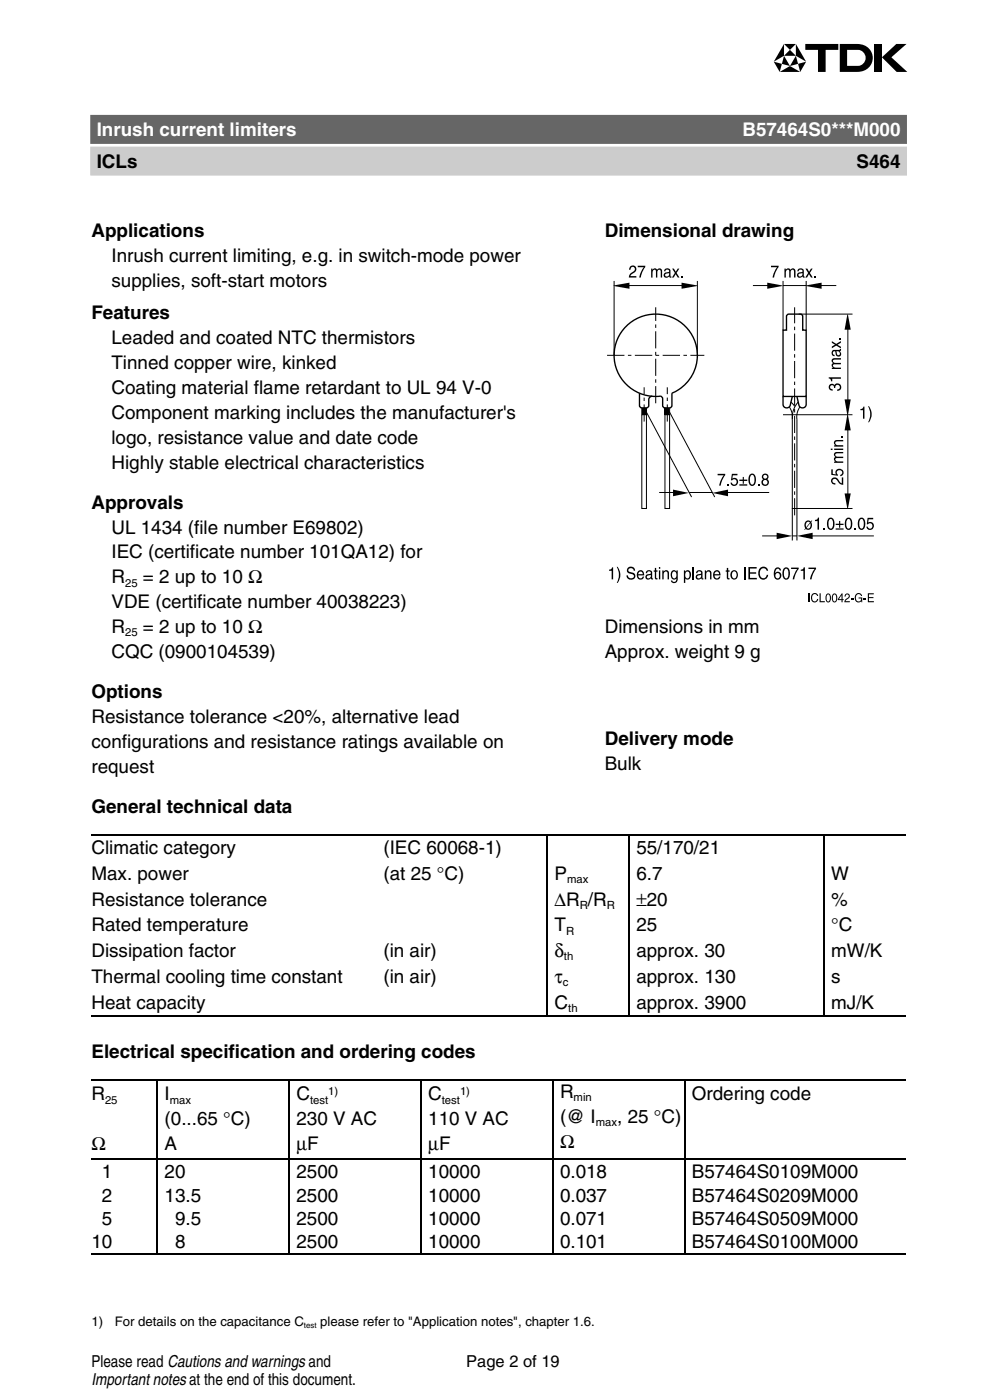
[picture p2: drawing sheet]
<svg xmlns="http://www.w3.org/2000/svg" width="148mm" height="210mm" viewBox="0 0 148 210" stroke-linecap="round" stroke-linejoin="round" font-family="sans-serif">
<g fill="#000">
<path d="M91.9 42.8v.1zM104.5 42.8v.1zM117.2 42.8l.1 .1zM120.7 42.8v.1zM126.9 47.1l.1 .1zM126.9 62.2h.1zM126.9 76.2h.1l-.1 .1zM116.4 79.9l2.3 .5-2.3 .4zM119.4 80.4l2.3-.5v.9z"/>
<path d="M95.5 39.8h1.2v.2a3.3 3.3 0 0 0-.7 1.6h-.2l.1-.4 .5-1.1h-.9z" fill-rule="evenodd"/>
<path d="M115.5 39.8h1.1v.2a3.3 3.3 0 0 0-.6 1.6h-.3l.1-.4 .6-1.1h-.9z" fill-rule="evenodd"/>
<path d="M91.9 42.8l2.4-.4v.9l-2.4-.4z" fill-rule="evenodd"/>
<path d="M94.5 39.9a.57 .57 0 0 1 .8 .3 .57 .57 0 0 1-.4 .7l-.5 .5h.9v.2h-1.1a1.7 1.7 0 0 1 .9-1.1 .34 .34 0 0 0-.3-.5l-.2 .1-.1 .4h-.2z" fill-rule="evenodd"/>
<path d="M97.6 40.3h.1v.2a.38 .38 0 0 1 .4-.3 .38 .38 0 0 1 .3 .2l.1-.1a.38 .38 0 0 1 .6 .1l.1 1.2h-.2v-1l-.2-.2-.3 .2v1h-.2v-.9l-.2-.3-.3 .2v1h-.2z" fill-rule="evenodd"/>
<path d="M99.6 40.4a.51 .51 0 0 1 .8 .2v.8h.2v.2h-.3v-.2a.43 .43 0 0 1-.7 .2 .43 .43 0 0 1 0-.7l.6-.1v-.3a.31 .31 0 0 0-.3-.1 .31 .31 0 0 0-.2 .3h-.2zM99.7 41.1l-.1 .1 .1 .2a.35 .35 0 0 0 .5-.3v-.2z" fill-rule="evenodd"/>
<path d="M100.7 40.3h.3l.2 .4 .3-.4h.3l-.4 .6 .4 .7h-.3l-.3-.5-.3 .5h-.2l.4-.7z" fill-rule="evenodd"/>
<path d="M102 41.3h.3v.3h-.3z" fill-rule="evenodd"/>
<path d="M102.1 42.4l2.4 .4v.1l-2.4 .4z" fill-rule="evenodd"/>
<path d="M114.9 42.4l2.3 .4v.1l-2.3 .4z" fill-rule="evenodd"/>
<path d="M117.5 40.3h.2v.2a.38 .38 0 0 1 .4-.3 .38 .38 0 0 1 .3 .2l.1-.1a.39 .39 0 0 1 .6 .1l.1 1.2h-.2l-.1-1-.2-.2-.2 .2-.1 1h-.2v-.9l-.1-.3-.3 .2-.1 1h-.2z" fill-rule="evenodd"/>
<path d="M119.5 40.4a.51 .51 0 0 1 .9 .2v.8h.2v.2h-.3l-.1-.2a.44 .44 0 0 1-.6 .2 .44 .44 0 0 1-.1-.7l.7-.1v-.3a.32 .32 0 0 0-.3-.1 .32 .32 0 0 0-.2 .3h-.2zM119.7 41.1v.3a.35 .35 0 0 0 .5-.3v-.2z" fill-rule="evenodd"/>
<path d="M120.7 42.8l2.4-.4v.9l-2.4-.4z" fill-rule="evenodd"/>
<path d="M120.7 40.3h.2l.3 .4 .3-.4h.2l-.4 .6 .5 .7h-.3l-.3-.5-.3 .5h-.3l.5-.7z" fill-rule="evenodd"/>
<path d="M122 41.3h.2v.3h-.2z" fill-rule="evenodd"/>
<path d="M124.8 53.8l1.2-.1v.2h-1.1l-.1 .2 .2 .3h1v.2h-1l-.2 .2 .2 .3h1v.2h-1.4v-.2h.2a.37 .37 0 0 1-.2-.3 .37 .37 0 0 1 .2-.4 .39 .39 0 0 1 0-.6z" fill-rule="evenodd"/>
<path d="M124.4 57.6a.45 .45 0 0 1 .6 .2 .56 .56 0 0 1 1 0 .56 .56 0 0 1-.6 .8v-.2l.4-.1v-.2l-.1-.4h-.2l-.2 .1-.2 .4h-.2l-.1-.4-.4 .1v.4l.3 .1v.2a.53 .53 0 0 1-.5-.4 .53 .53 0 0 1 .2-.6z" fill-rule="evenodd"/>
<path d="M124.7 52.6l1-.1 .1-.2h.2l-.1 .3-.1 .1a.43 .43 0 0 1 .2 .6 .43 .43 0 0 1-.7 0l-.2-.6h-.2a.3 .3 0 0 0-.1 .3 .3 .3 0 0 0 .2 .2v.2a.49 .49 0 0 1-.4-.3 .49 .49 0 0 1 .1-.5zM125.3 52.7l.1 .5h.4a.35 .35 0 0 0-.3-.5z" fill-rule="evenodd"/>
<path d="M124.2 56.6h1.8v.2h-1.3v.4h-.2l-.1-.4-.2-.1z" fill-rule="evenodd"/>
<path d="M124.6 51.1l.7 .5 .7-.5v.3l-.5 .3 .5 .3v.2l-.7-.4-.7 .4v-.2l.5-.3-.5-.3z" fill-rule="evenodd"/>
<path d="M125.7 50.7h.3v.2h-.3z" fill-rule="evenodd"/>
<path d="M126.9 47.2h.1l.5 2.2h-1z" fill-rule="evenodd"/>
<path d="M96.1 61.2h.7v1h-.7z" fill-rule="evenodd"/>
<path d="M99.6 61.2h.7v1h-.7z" fill-rule="evenodd"/>
<path d="M100.8 73.4l2.4 .5-2.4 .5z" fill-rule="evenodd"/>
<path d="M106.7 73.9l2.4-.5v1z" fill-rule="evenodd"/>
<path d="M107.5 71h1.1v.2a3.3 3.3 0 0 0-.6 1.6h-.3l.1-.4 .6-1.1h-.9z" fill-rule="evenodd"/>
<path d="M108.9 72.5h.3v.3h-.3z" fill-rule="evenodd"/>
<path d="M109.7 71h.8v.3h-.7l-.1 .5a.52 .52 0 0 1 .8 .1 .59 .59 0 0 1-.2 .9 .59 .59 0 0 1-.9-.4h.3a.36 .36 0 0 0 .4 .3 .36 .36 0 0 0 .3-.4l-.1-.3a.36 .36 0 0 0-.6 0h-.2z" fill-rule="evenodd"/>
<path d="M110.8 71.9h.5v-.4h.1v.4h.5v.2h-.5v.4h-.1v-.4h-.5zM110.8 72.6h1.1v.2h-1.1z" fill-rule="evenodd"/>
<path d="M112.4 71.1a.55 .55 0 0 1 .6 0 .55 .55 0 0 1 .2 .5 1.34 1.34 0 0 1-.2 1.2 .55 .55 0 0 1-.6 0 .55 .55 0 0 1-.3-.6 1.34 1.34 0 0 1 .3-1.1zM112.5 71.3a1.44 1.44 0 0 0 0 1.3l.2 .1a.92 .92 0 0 0 .2-1.4l-.2-.1z" fill-rule="evenodd"/>
<path d="M113.5 72.5h.3v.3h-.3z" fill-rule="evenodd"/>
<path d="M114.3 71.1l.3-.1 .3 .1a.46 .46 0 0 1 0 .7 .55 .55 0 0 1 .2 .9 .55 .55 0 0 1-.9 0 .55 .55 0 0 1 .2-.8 .44 .44 0 0 1-.1-.8zM114.3 72.3a.35 .35 0 0 0 .7 0 .35 .35 0 0 0-.7 0zM114.3 71.5a.3 .3 0 0 0 .6 0 .3 .3 0 0 0-.6 0z" fill-rule="evenodd"/>
<path d="M120.7 78.3a.53 .53 0 0 1 .8-.1l.1-.2 .1 .1-.2 .2a.7 .7 0 0 1 .1 .8 .7 .7 0 0 1-.7 .3l-.2-.1-.1 .2-.1-.1 .1-.2-.1-.5zM120.9 78.3l-.2 .4 .1 .3 .5-.6-.2-.2zM121.4 78.4l-.6 .7 .3 .2a.56 .56 0 0 0 .3-.9z" fill-rule="evenodd"/>
<path d="M122.1 77.9l.4-.1v-.2h.2v1.8h-.2v-1.3h-.4z" fill-rule="evenodd"/>
<path d="M123.4 79.1h.2v.3h-.2z" fill-rule="evenodd"/>
<path d="M124.2 77.7a.54 .54 0 0 1 .6 0 .54 .54 0 0 1 .2 .5 1.36 1.36 0 0 1-.3 1.2 .55 .55 0 0 1-.5 0 .55 .55 0 0 1-.3-.6 1.32 1.32 0 0 1 .3-1.1zM124.3 77.9a1.41 1.41 0 0 0 0 1.3l.2 .1a.95 .95 0 0 0 0-1.5z" fill-rule="evenodd"/>
<path d="M124.5 67.3h.2v.2h-.2zM125 67.3h1.3v.2h-1.3z" fill-rule="evenodd"/>
<path d="M125.1 67.8h1.2v.2h-1l-.2 .2 .2 .2 1 .1v.2h-.9l-.3 .2 .2 .2 1 .1v.2h-1.3v-.2h.2a.37 .37 0 0 1-.3-.3 .37 .37 0 0 1 .3-.4l-.2-.1a.37 .37 0 0 1 .1-.6z" fill-rule="evenodd"/>
<path d="M124.6 71.8a.68 .68 0 0 1 .7-.2 .68 .68 0 0 1 .5 .6l.3 .3v-.9h.2v1.1a1.71 1.71 0 0 1-1.1-.9 .34 .34 0 0 0-.5 .3l.1 .2 .4 .1v.3l-.4-.1a.55 .55 0 0 1-.2-.8z" fill-rule="evenodd"/>
<path d="M124.5 70.4h.3v.7h.5a.51 .51 0 0 1 .1-.7 .58 .58 0 0 1 .9 .2 .58 .58 0 0 1-.4 .8v-.2a.35 .35 0 0 0 .3-.3 .35 .35 0 0 0-.2-.4 .41 .41 0 0 0-.6 .3l.1 .5-1-.1z" fill-rule="evenodd"/>
<path d="M125.2 78.5h.5v-.4h.2v.4h.5v.2h-.5v.4h-.2v-.4h-.5zM125.2 79.2h1.2v.2h-1.2z" fill-rule="evenodd"/>
<path d="M125.1 66h1.2v.2h-1l-.2 .2 .2 .3 1 .1v.2h-1.3v-.2h.2a.41 .41 0 0 1-.1-.8z" fill-rule="evenodd"/>
<path d="M126.1 65.4h.2v.2h-.2z" fill-rule="evenodd"/>
<path d="M126.5 74h1l-.5 2.2h-.1z" fill-rule="evenodd"/>
<path d="M126.5 59.9h1l-.5 2.3h-.1z" fill-rule="evenodd"/>
<path d="M126.9 62.2h.1l.5 2.3h-1z" fill-rule="evenodd"/>
<path d="M126.8 77.7a.55 .55 0 0 1 .6 0 .55 .55 0 0 1 .3 .5 1.34 1.34 0 0 1-.3 1.2 .55 .55 0 0 1-.6 0 .55 .55 0 0 1-.2-.6 1.35 1.35 0 0 1 .2-1.1zM126.9 77.9a1.44 1.44 0 0 0 0 1.3l.2 .1a.92 .92 0 0 0 .2-1.4l-.2-.1z" fill-rule="evenodd"/>
<path d="M128 79.1h.2v.3h-.2z" fill-rule="evenodd"/>
<path d="M128.8 77.7a.55 .55 0 0 1 .6 0 .55 .55 0 0 1 .2 .5 1.34 1.34 0 0 1-.2 1.2 .55 .55 0 0 1-.6 0 .55 .55 0 0 1-.3-.6 1.35 1.35 0 0 1 .3-1.1zM128.9 77.9a1.44 1.44 0 0 0 0 1.3l.2 .1a.93 .93 0 0 0 .2-1.4l-.2-.1z" fill-rule="evenodd"/>
<path d="M128.9 61.3l.4-.1v-.2h.2v1.8h-.2v-1.3h-.4z" fill-rule="evenodd"/>
<path d="M130 60.9h.2a2.01 2.01 0 0 1 0 2.4h-.1a2.42 2.42 0 0 0-.1-2.4z" fill-rule="evenodd"/>
<path d="M130 77.6h.8v.3h-.7v.5a.54 .54 0 0 1 .7 .1 .59 .59 0 0 1-.2 .9 .59 .59 0 0 1-.8-.4h.2a.34 .34 0 0 0 .3 .3 .34 .34 0 0 0 .4-.2 .39 .39 0 0 0-.1-.5 .39 .39 0 0 0-.4-.1l-.3 .1z" fill-rule="evenodd"/>
<path d="M91.3 85.4h.2l.2-.3h.2v1.8h-.3v-1.3h-.3z" fill-rule="evenodd"/>
<path d="M92.4 85h.1a2.03 2.03 0 0 1 0 2.4h-.1a2.43 2.43 0 0 0 0-2.4z" fill-rule="evenodd"/>
<path d="M94.1 85.1a.63 .63 0 0 1 .6-.1 .63 .63 0 0 1 .4 .6h-.2a.41 .41 0 0 0-.3-.4 .41 .41 0 0 0-.5 .3l.1 .2 .6 .2a.58 .58 0 0 1 .3 .8 .58 .58 0 0 1-.8 .2l-.4-.3v-.3h.2a.46 .46 0 0 0 .4 .4 .46 .46 0 0 0 .5-.3l-.1-.2-.3-.1a.63 .63 0 0 1-.7-.6z" fill-rule="evenodd"/>
<path d="M95.5 85.7a.52 .52 0 0 1 .6-.2 .52 .52 0 0 1 .4 .4v.4h-.9l.2 .4h.2l.3-.3h.2a.56 .56 0 0 1-.7 .5 .56 .56 0 0 1-.4-.7zM95.8 85.7l-.2 .4h.7l-.1-.4z" fill-rule="evenodd"/>
<path d="M96.8 85.7a.51 .51 0 0 1 .9 .2v.7l.1 .1v.2l-.2-.1-.1-.1a.43 .43 0 0 1-.6 .2 .43 .43 0 0 1-.1-.7l.7-.2v-.2a.3 .3 0 0 0-.3-.1 .3 .3 0 0 0-.2 .2h-.3zM97 86.3v.4a.36 .36 0 0 0 .5-.3v-.2z" fill-rule="evenodd"/>
<path d="M98.1 85.1h.2v.4h.2v.2h-.2v.9l.2 .1v.2l-.4-.2v-1h-.2v-.2h.2z" fill-rule="evenodd"/>
<path d="M98.7 85h.2v.3h-.2zM98.7 85.5h.2v1.4h-.2z" fill-rule="evenodd"/>
<path d="M99.2 85.5h.2v.2a.43 .43 0 0 1 .8 0v1.2h-.2v-1.1l-.2-.1-.3 .2-.1 1h-.2z" fill-rule="evenodd"/>
<path d="M100.6 85.7a.43 .43 0 0 1 .7 0v-.2h.2v1.7a.57 .57 0 0 1-.9 .1l-.1-.3h.2l.3 .2h.2l.1-.5-.1 .2a.65 .65 0 0 1-.7-.3 .65 .65 0 0 1 0-.7zM100.8 85.8a.52 .52 0 0 0-.1 .6 .52 .52 0 0 0 .5 .3 .62 .62 0 0 0-.2-1z" fill-rule="evenodd"/>
<path d="M102.5 85.5h.1v.2a.49 .49 0 0 1 .7-.2 .49 .49 0 0 1 .2 .7 .53 .53 0 0 1-.2 .6 .53 .53 0 0 1-.6-.1v.7h-.2zM102.8 85.8a.64 .64 0 0 0 .2 .9 .58 .58 0 0 0 0-1z" fill-rule="evenodd"/>
<path d="M103.8 85h.2v1.9h-.2z" fill-rule="evenodd"/>
<path d="M104.4 85.7a.51 .51 0 0 1 .8 .2v.7l.2 .1v.2l-.3-.1v-.1a.44 .44 0 0 1-.7 .2 .44 .44 0 0 1-.1-.7l.7-.2v-.2a.31 .31 0 0 0-.3-.1 .31 .31 0 0 0-.2 .2h-.2zM104.5 86.4v.3a.36 .36 0 0 0 .5-.3v-.2z" fill-rule="evenodd"/>
<path d="M105.6 85.5h.2v.2a.43 .43 0 0 1 .7 0l.1 1.2h-.2v-1.1l-.3-.1-.2 .2-.1 1h-.2z" fill-rule="evenodd"/>
<path d="M107 85.7a.52 .52 0 0 1 .5-.2 .52 .52 0 0 1 .4 .4v.4h-.8l.1 .4h.2l.3-.3h.2a.56 .56 0 0 1-.6 .5 .56 .56 0 0 1-.5-.7zM107.2 85.7l-.1 .4h.6l-.1-.4z" fill-rule="evenodd"/>
<path d="M108.9 85.1h.2v.4h.2v.2h-.2v.9l.2 .1v.2l-.4-.2v-1h-.2v-.2h.2z" fill-rule="evenodd"/>
<path d="M109.6 85.7a.56 .56 0 0 1 .7-.2 .56 .56 0 0 1 .3 .7 .58 .58 0 0 1-.6 .7 .58 .58 0 0 1-.6-.7zM109.8 85.8a.65 .65 0 0 0 .2 .9 .57 .57 0 0 0 .4-.5 .57 .57 0 0 0-.4-.5z" fill-rule="evenodd"/>
<path d="M111.5 85h.2v1.9h-.2z" fill-rule="evenodd"/>
<path d="M112.1 85h1.3v.2h-1v.6h.9v.2h-.9v.6h1v.3h-1.3z" fill-rule="evenodd"/>
<path d="M113.8 85.2a.7 .7 0 0 1 .8-.2 .7 .7 0 0 1 .5 .6h-.2a.5 .5 0 0 0-.5-.4 .5 .5 0 0 0-.5 .4 .68 .68 0 0 0 0 .8 .68 .68 0 0 0 .7 .3l.3-.5h.2l-.1 .4a.72 .72 0 0 1-.8 .3 .72 .72 0 0 1-.5-.5l-.1-.5z" fill-rule="evenodd"/>
<path d="M116.2 85.2l.5-.1 .2 .2 .1 .2h-.2l-.1-.2h-.2a.67 .67 0 0 0-.4 .6 .48 .48 0 0 1 .9 0 .62 .62 0 0 1 0 .7 .62 .62 0 0 1-.7 .3 1.18 1.18 0 0 1-.1-1.7zM116.1 86.3a.4 .4 0 0 0 .8 0 .4 .4 0 0 0-.8 0z" fill-rule="evenodd"/>
<path d="M117.5 85.2a.54 .54 0 0 1 .6 0 .54 .54 0 0 1 .2 .5 1.35 1.35 0 0 1-.2 1.1 .55 .55 0 0 1-.6 0 .55 .55 0 0 1-.3-.5 1.35 1.35 0 0 1 .3-1.1zM117.6 85.3a1.45 1.45 0 0 0 0 1.3l.2 .1a.94 .94 0 0 0 .2-1.4h-.2z" fill-rule="evenodd"/>
<path d="M118.5 85.1h1.2v.2a3.1 3.1 0 0 0-.7 1.6h-.2v-.4l.6-1.2h-.9z" fill-rule="evenodd"/>
<path d="M120 85.4l.3-.1 .1-.2h.2v1.8h-.2v-1.3h-.4z" fill-rule="evenodd"/>
<path d="M121.1 85.1h1.2v.2a3.1 3.1 0 0 0-.7 1.6h-.3l.1-.4 .6-1.2h-.9z" fill-rule="evenodd"/>
<path d="M121.1 88.9h.2v1.4h-.2z" fill-rule="evenodd"/>
<path d="M121.6 89.1a.52 .52 0 0 1 .6-.2 .52 .52 0 0 1 .4 .5h-.2l-.2-.3a.53 .53 0 0 0-.5 .5 .53 .53 0 0 0 .5 .5l.2-.3h.2l-.2 .4a.52 .52 0 0 1-.9-.3v-.3z" fill-rule="evenodd"/>
<path d="M122.8 88.9h.1v1.2h.7v.2h-.8z" fill-rule="evenodd"/>
<path d="M123.9 89a.56 .56 0 0 1 .5 .3 .56 .56 0 0 1 .1 .6 .4 .4 0 0 1-.4 .4 .4 .4 0 0 1-.4-.4v-.5zM123.9 89.2v.2a.62 .62 0 0 0 .2 .8 .68 .68 0 0 0 0-1.1z" fill-rule="evenodd"/>
<path d="M124.8 89a.56 .56 0 0 1 .6 .3 .56 .56 0 0 1 0 .6 .4 .4 0 0 1-.4 .4 .4 .4 0 0 1-.4-.4v-.5zM124.9 89.2l-.1 .2a.62 .62 0 0 0 .2 .8 .68 .68 0 0 0 0-1.1z" fill-rule="evenodd"/>
<path d="M126.1 89h.1v.8h.2v.2h-.2v.3h-.1v-.3h-.6v-.2zM126.1 89.2l-.4 .6h.4z" fill-rule="evenodd"/>
<path d="M126.6 89.1a.42 .42 0 0 1 .7 .1 .42 .42 0 0 1-.3 .6l-.3 .3h.6v.2h-.8a.83 .83 0 0 1 .6-.7v-.4l-.2-.1-.1 .1-.1 .2h-.2z" fill-rule="evenodd"/>
<path d="M127.5 89.7h.4v.2h-.4z" fill-rule="evenodd"/>
<path d="M128.2 89.1a.53 .53 0 0 1 .5-.2 .53 .53 0 0 1 .4 .5h-.1a.36 .36 0 0 0-.6-.3 .56 .56 0 0 0-.2 .7 .56 .56 0 0 0 .5 .4l.3-.3v-.2h-.4v-.1h.6v.7h-.1l-.1-.2a.56 .56 0 0 1-.7 .2 .56 .56 0 0 1-.2-.7z" fill-rule="evenodd"/>
<path d="M129.4 89.7h.4v.2h-.4z" fill-rule="evenodd"/>
<path d="M130 88.9h.9v.2h-.7v.4h.7v.2h-.7v.4h.7v.2h-.9z" fill-rule="evenodd"/>
</g>
<g fill="none" stroke="#000" stroke-width=".15">
<path d="M91 53.3h2.5M92 42.1v11.2M94.1 42.8h9M94.1 53.3h.5M95.1 53.3h2.6M96.5 58.1v1M96.5 59.6v.5M98.2 46.1v2M98.2 48.6v.6M98.2 49.7v2.5M98.2 52.8v.5h.6M98.2 53.8v2.6"/>
<path d="M98.2 56.9v.5M98.2 57.9v2.6M99.3 53.3h2.6M100 58.1v1M100 59.6v.5M102.4 53.3h.5M103.4 53.3h2.1M104.5 42.1v11.2M112.8 42.8h2.4M117.3 42.8h3.5M117.3 42.1v7.4M119 46.1v2.4"/>
<path d="M119 49v.5M119 50v2.6M119 53.1v.5M119 54.1v2.6M119 57.2v.5M119 58.2v2.6M119.7 47.1h8M120.8 42.1v7.4M122.9 42.8h2.4M127 49.2v11.3M96.2 61.2v1h.6v-1M96.2 62.2v14h.6v-14"/>
<path d="M96.5 61.2l7.1 13.3M96.5 60.6v2.6M98.8 73.8h2.4M99.6 61.2v1h.7v-1M99.6 62.2v14h.7v-14M100 61.2l7.1 13.3M100 60.6v2.6M103.3 73.8h3.4M108.8 73.8h6.4M117.3 62.2h10.4M118.3 61a2.58 2.58 0 0 1 .4 1.9M118.4 60.3l.6 .6"/>
<path d="M118.7 76.2v4.8M119 61.3v.5M119 62.4v2.5M119 65.4v.6M119 66.5v2.5M119 69.6v.5M119 70.6v2.6M119 73.7v.5M119 74.7v2.6M119.6 60.3a3.4 3.4 0 0 0-.9 2.6M119.8 61a2.55 2.55 0 0 0-.4 1.9v13.3h-.7v-13.3M127 63.7v10.5"/>
<path d="M127.7 76.2h-8.3v4.8M114.2 80.4h2.4M118.7 80.4h.7M121.5 80.4h9.4"/>
</g>
<path d="M95.8 59l.1 2 .3 .2 .8-.1a1.19 1.19 0 0 0 .2-1.2l.2-.4 .3-.1M98.9 59.4l.2 .1 .2 .3v1.2l.3 .2h.7l.3-.2 .1-.2v-1.8a6.2 6.2 0 0 0 2.1-9.9 6.2 6.2 0 0 0-10 1.2 6.2 6.2 0 0 0 4.4 9.1h1.8M117.3 59.4v1.2a.55 .55 0 0 0 .5 .6 .55 .55 0 0 0 .6-.5l.3-1.3M117.9 47.3l.3-.2h1.9l.2 .3v2.1h.5v9.9h-3.5v-9.9h.5zM119.4 59.4l.3 1.3a.55 .55 0 0 0 .6 .5 .55 .55 0 0 0 .5-.6v-1.2" fill="none" stroke="#000" stroke-width=".21"/>
<g fill="none" stroke="#000" stroke-width=".18">
<path d="M13.7 125.1h68.3M82 125v27.4M82.1 125.1h12.2M94.3 125v27.4M94.3 125.1h29.1M123.4 125v27.4M123.5 125.1h12.2M13.7 152.3h68.3M82.1 152.3h12.2M94.3 152.3h29.1M123.5 152.3h12.2M13.7 161.9h9.9"/>
<path d="M13.7 173.7h9.9M23.6 161.8v26.3M23.7 161.9h19.6M23.7 173.7h19.6M43.3 161.8v26.3M43.4 161.9h19.7M43.4 173.7h19.7M63.1 161.8v26.3M63.2 161.9h19.6M63.2 173.7h19.6M82.8 161.8v26.3M82.9 161.9h19.7"/>
<path d="M82.9 173.7h19.7M102.6 161.8v26.3M102.6 161.9h33.1M102.6 173.7h33.1M13.7 188.1h122"/>
</g>
<path d="M69.1 4.3h46.8v3.2h-46.8z" fill-rule="evenodd" fill="#fff"/>
<g fill="#000">
<path d="M115.9 9.3l1.2 .3-.3 1.2zM117.5 8.4l.8 1.5-1.2-.3zM117.5 6.6v1.8l-1.6 .9zM117.5 6.6h1.7l-.9 .9zM116.8 10.8l1.5-.9 1.6 .9zM118.3 7.5l.9 .9h-1.7zM119.2 8.4l.4 1.2-1.3 .3zM119.2 6.6l1.6 2.7-1.6-.9zM119.6 9.6l1.2-.3-.9 1.5z"/>
<path d="M120.6 6.6h5v.9h-1.9v3.3h-1.2v-3.3h-1.9z" fill-rule="evenodd"/>
<path d="M125.8 6.6v4.2h2.6a2.11 2.11 0 0 0 2.4-2.1 2.11 2.11 0 0 0-2.4-2.1zM126.9 7.5h1.7a1.2 1.2 0 0 1 1.1 1.2 1.2 1.2 0 0 1-1.1 1.2h-1.7z" fill-rule="evenodd"/>
<path d="M131 6.6h1.1v4.2h-1.1z" fill-rule="evenodd"/>
<path d="M132.1 8.6l2.2-2h1.5l-2.3 2 2.4 2.2h-1.6z" fill-rule="evenodd"/>
</g>
<path d="M13.7 17.4h122v4h-122z" fill="#666" stroke="#666" stroke-width=".35"/>
<path d="M13.7 22.2h122v4h-122z" fill="#ccc" stroke="#ccc" stroke-width=".35"/>
<g font-size="2.8" fill="#fff">
<text x="14.5" y="20.4">Inrush current limiters</text>
<text x="111.2" y="20.4">B57464S0***M000</text>
</g>
<g font-size="2.8">
<text x="14.5" y="25.2">ICLs</text>
<text x="128.3" y="25.2">S464</text>
<text x="13.7" y="35.5">Applications</text>
<text x="90.6" y="35.5">Dimensional drawing</text>
<text x="16.7" y="39.2">Inrush current limiting, e.g. in switch-mode power</text>
<text x="13.7" y="47.8">Features</text>
<text x="16.7" y="43">supplies, soft-start motors</text>
<text x="16.7" y="51.6">Leaded and coated NTC thermistors</text>
<text x="16.7" y="55.3">Tinned copper wire, kinked</text>
<text x="16.7" y="59.1">Coating material flame retardant to UL 94 V-0</text>
<text x="16.7" y="62.8">Component marking includes the manufacturer's</text>
<text x="16.7" y="66.5">logo, resistance value and date code</text>
<text x="16.7" y="70.3">Highly stable electrical characteristics</text>
<text x="13.7" y="76.3">Approvals</text>
<text x="16.7" y="80">UL 1434 (file number E69802)</text>
<text x="16.7" y="83.7">IEC (certificate number 101QA12) for</text>
<text x="16.7" y="87.5">R</text>
<text x="21.4" y="87.5">= 2 up to 10 Ω</text>
<text x="16.7" y="91.2">VDE (certificate number 40038223)</text>
<text x="16.7" y="94.9">R</text>
<text x="21.4" y="94.9">= 2 up to 10 Ω</text>
<text x="90.6" y="94.9">Dimensions in mm</text>
<text x="16.7" y="98.7">CQC (0900104539)</text>
<text x="90.6" y="98.6">Approx. weight 9 g</text>
<text x="13.7" y="104.7">Options</text>
<text x="13.7" y="108.4">Resistance tolerance &lt;20%, alternative lead</text>
<text x="13.7" y="112.2">configurations and resistance ratings available on</text>
<text x="90.6" y="111.7">Delivery mode</text>
<text x="13.7" y="115.9">request</text>
<text x="90.6" y="115.4">Bulk</text>
<text x="13.7" y="121.9">General technical data</text>
<text x="13.7" y="128.1">Climatic category</text>
<text x="13.7" y="131.9">Max. power</text>
<text x="57.5" y="128.1">(IEC 60068-1)</text>
<text x="57.5" y="131.9">(at 25 °C)</text>
<text x="83.1" y="131.9">P</text>
<text x="95.3" y="128.1">55/170/21</text>
<text x="95.3" y="131.9">6.7</text>
<text x="124.5" y="131.9">W</text>
<text x="13.7" y="135.8">Resistance tolerance</text>
<text x="83.1" y="135.8">∆R /R</text>
<text x="95.3" y="135.8">±20</text>
<text x="124.5" y="135.8">%</text>
<text x="13.7" y="139.6">Rated temperature</text>
<text x="13.7" y="143.5">Dissipation factor</text>
<text x="57.5" y="143.5">(in air)</text>
<text x="83.1" y="139.6">T</text>
<text x="83.1" y="143.5">δ</text>
<text x="95.3" y="139.6">25</text>
<text x="95.3" y="143.5">approx. 30</text>
<text x="124.5" y="139.6">°C</text>
<text x="124.5" y="143.5">mW/K</text>
<text x="13.7" y="147.4">Thermal cooling time constant</text>
<text x="57.5" y="147.4">(in air)</text>
<text x="83.1" y="147.4">τ</text>
<text x="95.3" y="147.4">approx. 130</text>
<text x="124.5" y="147.4">s</text>
<text x="13.7" y="151.2">Heat capacity</text>
<text x="83.1" y="151.2">C</text>
<text x="95.3" y="151.2">approx. 3900</text>
<text x="124.5" y="151.2">mJ/K</text>
<text x="13.7" y="158.6">Electrical specification and ordering codes</text>
<text x="13.7" y="165">R</text>
<text x="24.7" y="165">I</text>
<text x="44.4" y="165">C</text>
<text x="64.2" y="165">C</text>
<text x="83.9" y="164.6">R</text>
<text x="103.6" y="165">Ordering code</text>
<text x="13.7" y="172.5">Ω</text>
<text x="24.7" y="168.7">(0...65 °C)</text>
<text x="24.7" y="172.5">A</text>
<text x="44.4" y="168.7">230 V AC</text>
<text x="44.4" y="172.5">µF</text>
<text x="64.2" y="168.7">110 V AC</text>
<text x="64.2" y="172.5">µF</text>
<text x="83.9" y="168.3">(@ I</text>
<text x="83.9" y="172.1">Ω</text>
<text x="92.5" y="168.3">, 25 °C)</text>
<text x="15.3" y="176.7">1</text>
<text x="24.7" y="176.7">20</text>
<text x="44.4" y="176.7">2500</text>
<text x="64.2" y="176.7">10000</text>
<text x="83.9" y="176.7">0.018</text>
<text x="103.6" y="176.7">B57464S0109M000</text>
<text x="15.3" y="180.1">2</text>
<text x="15.3" y="183.6">5</text>
<text x="24.7" y="180.1">13.5</text>
<text x="26.2" y="183.6">9.5</text>
<text x="44.4" y="180.1">2500</text>
<text x="44.4" y="183.6">2500</text>
<text x="64.2" y="180.1">10000</text>
<text x="64.2" y="183.6">10000</text>
<text x="83.9" y="180.1">0.037</text>
<text x="83.9" y="183.6">0.071</text>
<text x="103.6" y="180.1">B57464S0209M000</text>
<text x="103.6" y="183.6">B57464S0509M000</text>
<text x="13.7" y="187.1">10</text>
<text x="26.2" y="187.1">8</text>
<text x="44.4" y="187.1">2500</text>
<text x="64.2" y="187.1">10000</text>
<text x="83.9" y="187.1">0.101</text>
<text x="103.6" y="187.1">B57464S0100M000</text>
</g>
<g font-size="2.5">
<text x="13.7" y="204.9">Please read Cautions andwarnings and</text>
<text x="13.7" y="207.7">Importantnotesat the end of this document.</text>
<text x="69.9" y="204.9">Page 2 of 19</text>
</g>
<g font-size="2">
<text x="13.7" y="198.8">1)</text>
<text x="17.2" y="198.8">For details on the capacitance C</text>
<text x="48" y="198.8">please refer to &quot;Application notes&quot;, chapter 1.6.</text>
</g>
<g font-size="1.7">
<text x="18.7" y="87.9">25</text>
<text x="18.7" y="95.4">25</text>
<text x="85" y="132.4">max</text>
<text x="86.9" y="136.3">R</text>
<text x="90.9" y="136.3">R</text>
<text x="84.5" y="144">th</text>
<text x="84.8" y="140.1">R</text>
<text x="84.3" y="147.8">c</text>
<text x="85.1" y="151.7">th</text>
<text x="15.7" y="165.5">25</text>
<text x="25.4" y="165.5">max</text>
<text x="46.4" y="165.5">test</text>
<text x="49.2" y="164.1">1)</text>
<text x="66.2" y="165.5">test</text>
<text x="68.9" y="164.1">1)</text>
<text x="85.9" y="165.1">min</text>
<text x="89.3" y="168.8">max</text>
</g>
<text font-size="1.2" x="45.5" y="199.1">test</text>
</svg>
